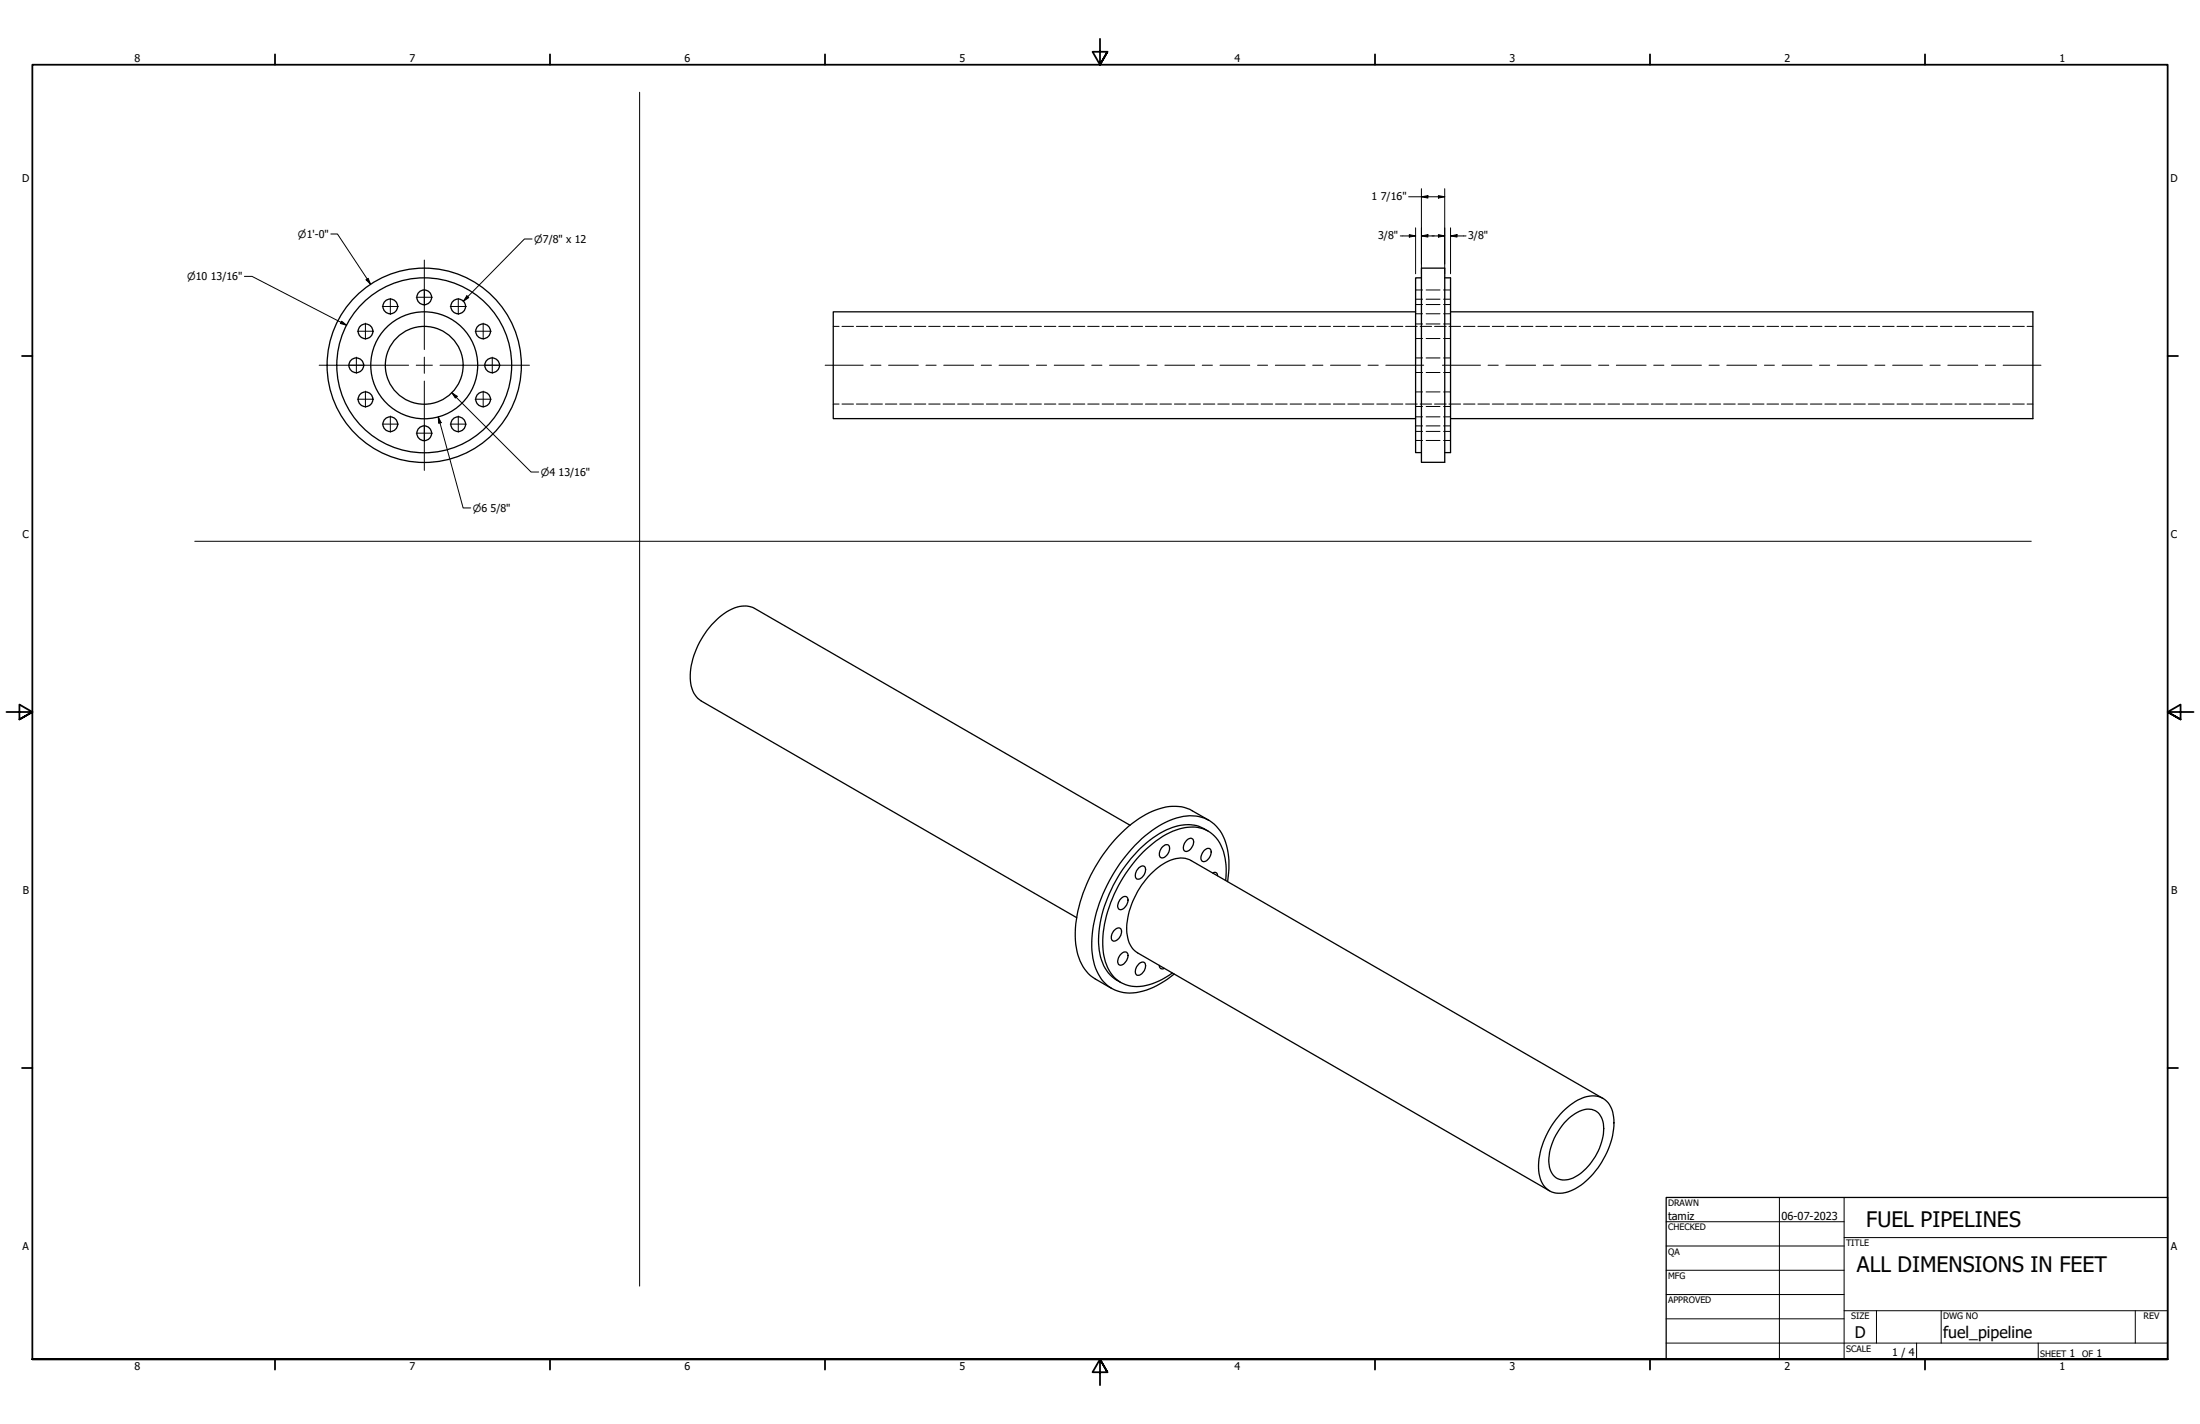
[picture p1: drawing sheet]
<svg xmlns="http://www.w3.org/2000/svg" width="864mm" height="559mm" viewBox="0 0 864 559" stroke-linecap="round" stroke-linejoin="round" font-family="sans-serif">
<!-- layer: Visible (ANSI) -->
<g fill="none" stroke="#000" stroke-width=".51">
<path d="M558 105.2h9.1v76.2h-9.1zM558 109h-2.3v68.6h2.3M567.1 109h2.3v68.6h-2.3M555.7 122.4h-228.6v41.9h228.6M569.4 122.4h228.6v41.9h-228.6M443.6 323.8l-147.4-85a11.3 11.3 0 0 0-12 2 32.2 32.2 0 0 0-13.2 26.3 9.7 9.7 0 0 0 4.3 8l147.4 85M456.2 332.5a1.62 1.62 0 0 1 2.8-.4 3.6 3.6 0 0 1-3.1 4.5 2.69 2.69 0 0 1 .3-4.1zM465.6 329.9a1.65 1.65 0 0 1 2.8-.3 3.7 3.7 0 0 1-3.1 4.5 2.39 2.39 0 0 1 0-3.7zM472.9 333.6a1.41 1.41 0 0 1 1.8-.6 1.41 1.41 0 0 1 .7 1.8 3.2 3.2 0 0 1-3.5 3.1 3.2 3.2 0 0 1 1-4.3zM474.2 326.1a15.7 15.7 0 0 0-16.4-.4 51.9 51.9 0 0 0-24.3 30 32.4 32.4 0 0 0-.2 23.3 13.9 13.9 0 0 0 6.6 6.5M474.5 321.9l-6.4-3.7a18 18 0 0 0-17.1 .8 57 57 0 0 0-25.2 29.8 41.3 41.3 0 0 0-2.7 25.8 15.8 15.8 0 0 0 6.9 9.6l6.4 3.7M440.2 352.4a1.41 1.41 0 0 1 1.9-.6 1.41 1.41 0 0 1 .7 1.8 3.2 3.2 0 0 1-3.5 3.2 3.2 3.2 0 0 1 .9-4.4z"/>
<path d="M447.1 340.5a1.41 1.41 0 0 1 1.8-.6 1.41 1.41 0 0 1 .7 1.8 3.1 3.1 0 0 1-3.4 3.2 3.3 3.3 0 0 1 .9-4.4zM476.1 342.6a1.16 1.16 0 0 1 1.3-.1 1.16 1.16 0 0 1 .6 1.2M481.1 345.5a21.5 21.5 0 0 0-4.4-17.5 13.6 13.6 0 0 0-15.1-2.2 44.3 44.3 0 0 0-20.7 18.6 46.5 46.5 0 0 0-7.6 30.4 13.8 13.8 0 0 0 9.5 11.9 21.7 21.7 0 0 0 17.4-4.9M481.9 345.9a28.3 28.3 0 0 0-2.9-19.8 14.6 14.6 0 0 0-17.2-5.1 45.6 45.6 0 0 0-22.3 18 56.2 56.2 0 0 0-10.9 34.1 17.8 17.8 0 0 0 8.2 14.9 18.4 18.4 0 0 0 17.3-1.2l4.1-2.5 2.7-2.1M437.3 365.1a1.65 1.65 0 0 1 2.8-.3 3.7 3.7 0 0 1-3.1 4.5 2.75 2.75 0 0 1 .3-4.2zM440.2 374.2a1.41 1.41 0 0 1 1.9-.6 1.41 1.41 0 0 1 .7 1.8 3.2 3.2 0 0 1-3.5 3.2 3.2 3.2 0 0 1 .9-4.4zM447.1 378.2a1.41 1.41 0 0 1 1.8-.6 1.41 1.41 0 0 1 .7 1.8 3.1 3.1 0 0 1-3.4 3.2 3.3 3.3 0 0 1 .9-4.4zM455.1 378.8a1.17 1.17 0 0 0 .5 1.3 1.17 1.17 0 0 0 1.4-.1M613.5 436.2a16.3 16.3 0 0 1 13.7-6 8.5 8.5 0 0 1 6.2 8.1 31.9 31.9 0 0 1-12.9 26.8 12 12 0 0 1-12.2 2.3 10.7 10.7 0 0 1-4.4-10.3 33.4 33.4 0 0 1 9.6-20.9zM615.8 438.9a10.3 10.3 0 0 1 9.7-3.3 7.5 7.5 0 0 1 4 8.3 23.7 23.7 0 0 1-12 18.4 6.2 6.2 0 0 1-6.6-.1 6.2 6.2 0 0 1-2.9-5.8 23.7 23.7 0 0 1 7.8-17.5zM629.2 431l-161.6-93.3a11.3 11.3 0 0 0-12 2 32.8 32.8 0 0 0-13.3 26.4 9.9 9.9 0 0 0 4.3 7.9l161.7 93.3"/>
<circle cx="166.5" cy="116.7" r="2.89"/>
<circle cx="143.5" cy="130" r="2.89"/>
<circle cx="153.2" cy="120.2" r="2.89"/>
<circle cx="179.9" cy="120.2" r="2.89"/>
<circle cx="189.6" cy="130" r="2.89"/>
<circle cx="139.9" cy="143.4" r="2.89"/>
<circle cx="143.5" cy="156.7" r="2.89"/>
<circle cx="166.5" cy="143.4" r="21"/>
<circle cx="166.5" cy="143.4" r="15.3"/>
<circle cx="166.5" cy="143.4" r="34.3"/>
<circle cx="166.5" cy="143.4" r="38.1"/>
<circle cx="189.6" cy="156.7" r="2.89"/>
<circle cx="193.2" cy="143.4" r="2.89"/>
<circle cx="153.2" cy="166.5" r="2.89"/>
<circle cx="166.5" cy="170" r="2.89"/>
<circle cx="179.9" cy="166.5" r="2.89"/>
</g>
<!-- layer: Hidden (ANSI) -->
<g fill="none" stroke="#000" stroke-width=".39">
<path d="M555.7 119.5h2.7M555.7 113.8h2.7M555.7 117.4h2.7M559.8 119.5h5.5M559.8 113.8h5.5M559.8 117.4h5.5M566.7 119.5h2.7M566.7 113.8h2.7M566.7 117.4h2.7M327.1 128.1h2.3M330.5 128.1h4.5M336.2 128.1h4.5"/>
<path d="M341.8 128.1h4.6M347.5 128.1h4.5M353.2 128.1h4.6M358.9 128.1h4.5M364.6 128.1h4.5M370.2 128.1h4.6M375.9 128.1h4.5M381.6 128.1h4.5M387.2 128.1h4.6M392.9 128.1h4.5M398.6 128.1h4.5M404.2 128.1h4.6"/>
<path d="M410 128.1h4.5M415.6 128.1h4.5M421.3 128.1h4.5M427 128.1h4.5M432.6 128.1h4.6M438.3 128.1h4.5M444 128.1h4.5M449.6 128.1h4.6M455.3 128.1h4.6M461 128.1h4.5M466.7 128.1h4.5M472.4 128.1h4.5"/>
<path d="M478 128.1h4.5M483.7 128.1h4.6M489.4 128.1h4.5M495 128.1h4.6M500.7 128.1h4.6M506.4 128.1h4.5M512.1 128.1h4.5M517.7 128.1h4.6M523.4 128.1h4.5M529.1 128.1h4.5M534.7 128.1h4.6M540.4 128.1h4.6"/>
<path d="M546.1 128.1h4.6M551.8 128.1h4.5M555.7 123.1h2.7M555.7 132.8h2.7M555.7 127.1h2.7M557.5 128.1h4.5M559.8 123.1h5.5M559.8 132.8h5.5M559.8 127.1h5.5M563.1 128.1h4.6M566.7 123.1h2.7M566.7 132.8h2.7"/>
<path d="M566.7 127.1h2.7M568.8 128.1h4.5M574.5 128.1h4.5M580.1 128.1h4.6M585.8 128.1h4.6M591.5 128.1h4.5M597.2 128.1h4.5M602.9 128.1h4.5M608.5 128.1h4.5M614.2 128.1h4.5M619.9 128.1h4.5M625.5 128.1h4.5"/>
<path d="M631.2 128.1h4.6M636.9 128.1h4.5M642.6 128.1h4.5M648.2 128.1h4.6M653.9 128.1h4.5M659.6 128.1h4.5M665.2 128.1h4.6M670.9 128.1h4.5M676.6 128.1h4.6M682.2 128.1h4.6M688 128.1h4.5M693.6 128.1h4.6"/>
<path d="M699.3 128.1h4.5M705 128.1h4.5M710.6 128.1h4.6M716.3 128.1h4.6M722 128.1h4.5M727.6 128.1h4.6M733.4 128.1h4.5M739 128.1h4.5M744.7 128.1h4.5M750.4 128.1h4.5M756 128.1h4.5M761.7 128.1h4.6"/>
<path d="M767.4 128.1h4.5M773 128.1h4.6M778.7 128.1h4.6M784.4 128.1h4.5M790.1 128.1h4.5M795.7 128.1h2.3M327.1 158.6h2.3M330.5 158.6h4.5M336.2 158.6h4.5M341.8 158.6h4.6M347.5 158.6h4.5M353.2 158.6h4.6"/>
<path d="M358.9 158.6h4.5M364.6 158.6h4.5M370.2 158.6h4.6M375.9 158.6h4.5M381.6 158.6h4.5M387.2 158.6h4.6M392.9 158.6h4.5M398.6 158.6h4.5M404.2 158.6h4.6M410 158.6h4.5M415.6 158.6h4.5M421.3 158.6h4.5"/>
<path d="M427 158.6h4.5M432.6 158.6h4.6M438.3 158.6h4.5M444 158.6h4.5M449.6 158.6h4.6M455.3 158.6h4.6M461 158.6h4.5M466.7 158.6h4.5M472.4 158.6h4.5M478 158.6h4.5M483.7 158.6h4.6M489.4 158.6h4.5"/>
<path d="M495 158.6h4.6M500.7 158.6h4.6M506.4 158.6h4.5M512.1 158.6h4.5M517.7 158.6h4.6M523.4 158.6h4.5M529.1 158.6h4.5M534.7 158.6h4.6M540.4 158.6h4.6M546.1 158.6h4.6M551.8 158.6h4.5M555.7 146.2h2.7"/>
<path d="M555.7 140.5h2.7M555.7 159.5h2.7M555.7 153.8h2.7M557.5 158.6h4.5M559.8 146.2h5.5M559.8 140.5h5.5M559.8 159.5h5.5M559.8 153.8h5.5M563.1 158.6h4.6M566.7 146.2h2.7M566.7 140.5h2.7M566.7 159.5h2.7"/>
<path d="M566.7 153.8h2.7M568.8 158.6h4.5M574.5 158.6h4.5M580.1 158.6h4.6M585.8 158.6h4.6M591.5 158.6h4.5M597.2 158.6h4.5M602.9 158.6h4.5M608.5 158.6h4.5M614.2 158.6h4.5M619.9 158.6h4.5M625.5 158.6h4.5"/>
<path d="M631.2 158.6h4.6M636.9 158.6h4.5M642.6 158.6h4.5M648.2 158.6h4.6M653.9 158.6h4.5M659.6 158.6h4.5M665.2 158.6h4.6M670.9 158.6h4.5M676.6 158.6h4.6M682.2 158.6h4.6M688 158.6h4.5M693.6 158.6h4.6"/>
<path d="M699.3 158.6h4.5M705 158.6h4.5M710.6 158.6h4.6M716.3 158.6h4.6M722 158.6h4.5M727.6 158.6h4.6M733.4 158.6h4.5M739 158.6h4.5M744.7 158.6h4.5M750.4 158.6h4.5M756 158.6h4.5M761.7 158.6h4.6"/>
<path d="M767.4 158.6h4.5M773 158.6h4.6M778.7 158.6h4.6M784.4 158.6h4.5M790.1 158.6h4.5M795.7 158.6h2.3M555.7 169.3h2.7M555.7 163.6h2.7M555.7 172.8h2.7M555.7 167.1h2.7M559.8 169.3h5.5M559.8 163.6h5.5"/>
<path d="M559.8 172.8h5.5M559.8 167.1h5.5M566.7 169.3h2.7M566.7 163.6h2.7M566.7 172.8h2.7M566.7 167.1h2.7"/>
</g>
<!-- layer: Border (ANSI) -->
<g fill="none" stroke="#000" stroke-width=".7">
<path d="M431.8 15.2v10.2l-2.9-5.1h5.8l-2.9 5.1 2.9-5.1M107.9 21.3v4.1M215.9 21.3v4.1M323.8 21.3v4.1M539.8 21.3v4.1M647.7 21.3v4.1M755.6 21.3v4.1M8.6 139.7h4.1M850.9 139.7h4.1M2.5 279.4h10.2l-5.1-2.9v5.8l5.1-2.9-5.1 2.9M861.1 279.4h-10.2l5.1-2.9v5.8l-5.1-2.9 5.1 2.9M8.6 419.1h4.1"/>
<path d="M850.9 419.1h4.1M12.7 533.4v-508h838.2v508h-838.2h838.2M107.9 533.4v4.1M215.9 533.4v4.1M323.8 533.4v4.1M434.7 538.5l-2.9-5.1 2.9 5.1h-5.8l2.9-5.1v10.2M539.8 533.4v4.1M647.7 533.4v4.1M755.6 533.4v4.1"/>
</g>
<!-- layer: Title (ANSI) -->
<g fill="none" stroke="#000" stroke-width=".39">
<path d="M654 479.4h69.9M698.5 469.9v63.5M723.9 469.9v63.5M654 488.9h69.9M654 498.5h69.9M723.9 485.6h127M654 508h69.9M654 517.5h69.9M723.9 514.3h127M736.6 514.3v12.7M762 514.3v12.7M838.2 514.3v12.7"/>
<path d="M654 527h196.9M752.3 527v6.4M800.1 527v6.4"/>
</g>
<path d="M654 469.9h196.9v63.5h-196.9z" fill="none" stroke="#000" stroke-width=".51"/>
<!-- layer: Sketch Geometry (ANSI) -->
<path d="M251.1 36.2v468.5M76.5 212.4h720.9" fill="none" stroke="#000" stroke-width=".39"/>
<!-- layer: Center Mark (ANSI) -->
<g fill="none" stroke="#000" stroke-width=".39">
<path d="M153.2 117.1v6.3M163.4 116.6h6.3M166.6 113.5v6.3M166.6 102v35.2M179.9 117.1v6.3M140.3 130h6.3M143.4 126.8v6.4M150.1 120.3h6.3M176.7 120.3h6.4M186.5 130h6.3M189.7 126.8v6.4M125.3 143.3h35.1"/>
<path d="M136.7 143.3h6.4M139.9 140.1v6.4M140.3 156.7h6.3M143.4 153.5v6.3M163.4 143.3h6.3M166.6 140.1v6.4M166.6 149.5v35.1M172.7 143.3h35.1M186.5 156.7h6.3M189.7 153.5v6.3M190.1 143.3h6.3M193.2 140.1v6.4"/>
<path d="M150.1 166.4h6.3M153.2 163.3v6.3M163.4 170h6.3M166.6 166.8v6.4M176.7 166.4h6.4M179.9 163.3v6.3"/>
</g>
<!-- layer: Centerline (ANSI) -->
<g fill="none" stroke="#000" stroke-width=".39">
<path d="M323.9 143.3h14.9M341.8 143.3h4M348.8 143.3h11.7M363.5 143.3h4M370.5 143.3h11.7M385.2 143.3h4M392.2 143.3h11.7M406.8 143.3h4M413.8 143.3h11.8M428.6 143.3h4M435.5 143.3h11.7M450.3 143.3h3.9"/>
<path d="M457.3 143.3h11.6M471.9 143.3h4M478.9 143.3h11.7M493.6 143.3h4M500.6 143.3h11.7M515.3 143.3h4M522.3 143.3h11.7M537 143.3h4M544 143.3h14.9M566.2 143.3h15M584.1 143.3h4M591.1 143.3h11.7"/>
<path d="M605.8 143.3h4M612.8 143.3h11.7M627.5 143.3h4M634.5 143.3h11.7M649.2 143.3h4M656.1 143.3h11.8M670.9 143.3h4M677.9 143.3h11.6M692.6 143.3h3.9M699.6 143.3h11.7M714.2 143.3h4M721.2 143.3h11.7"/>
<path d="M736 143.3h3.9M742.9 143.3h11.7M757.6 143.3h4M764.6 143.3h11.8M779.3 143.3h4M786.3 143.3h14.9"/>
</g>
<!-- layer: Dimension (ANSI) -->
<g fill="none" stroke="#000" stroke-width=".39">
<path d="M553 77.2h14.1M558 77.2l2.5-.4v.9zM558 74v33.4M564.6 76.8l2.5 .4-2.5 .5zM567.1 74v33.4M129.9 91.8h2.6l13 19.8M208.9 93.8h-3l-24 24.4M549.7 92.6h6M553.2 92.1l2.5 .5-2.5 .4zM555.7 89.4v18M558 92.6l2.5-.5v.9zM558 92.6h9.1"/>
<path d="M564.6 92.1l2.5 .5-2.5 .4zM569.4 92.6l2.5-.5v.9zM569.4 92.6h6.1M569.4 89.4v18M95.9 108.5h3l37.2 19.1M143.7 109.8l.8-.6 1 2.4zM183.3 116.1l.7 .7-2.1 1.4zM134.1 126l2 1.6-2.5-.7zM177.4 154.1l2.1 1.4-.7 .7zM177.4 154.1l31.1 31.1h3M172 163.6l1.2 2.3-1 .2zM172 163.6l9.8 35.7h3"/>
</g>
<path d="M558 77.2l2.5-.4v.9zM564.6 76.8l2.5 .4-2.5 .5zM553.2 92.1l2.5 .5-2.5 .4zM558 92.6l2.5-.5v.9zM564.6 92.1l2.5 .5-2.5 .4zM569.4 92.6l2.5-.5v.9zM143.7 109.8l.8-.6 1 2.4zM183.3 116.1l.7 .7-2.1 1.4zM134.1 126l2 1.6-2.5-.7zM177.4 154.1l2.1 1.4-.7 .7zM172 163.6l1.2 2.3-1 .2z" fill="#000"/>
<g font-size="8.4">
<text x="732.6" y="481.4">FUEL PIPELINES</text>
<text x="728.9" y="499.3">ALL DIMENSIONS IN FEET</text>
</g>
<g font-size="6.3">
<text x="728.1" y="524.9">D</text>
<text x="762.8" y="525">fuel_pipeline</text>
</g>
<g font-size="4.3">
<text x="654.8" y="478.6">tamiz</text>
<text x="699.3" y="478.6">06-07-2023</text>
</g>
<g font-size="4.2">
<text x="52.8" y="24.4">8</text>
<text x="160.8" y="24.4">7</text>
<text x="268.7" y="24.4">6</text>
<text x="376.7" y="24.4">5</text>
<text x="484.6" y="24.4">4</text>
<text x="592.6" y="24.4">3</text>
<text x="700.5" y="24.4">2</text>
<text x="808.5" y="24.4">1</text>
<text x="8.8" y="71.4">D</text>
<text x="852" y="71.4">D</text>
<text x="538.4" y="78.5">1</text>
<text x="542" y="78.5">7/16&quot;</text>
<text x="541" y="93.8">3/8&quot;</text>
<text x="576.3" y="93.8">3/8&quot;</text>
<text x="82.7" y="109.9">13/16&quot;</text>
<text x="219.3" y="186.7">13/16&quot;</text>
<text x="192.6" y="200.8">5/8&quot;</text>
<text x="8.9" y="211.1">C</text>
<text x="852.2" y="211.1">C</text>
<text x="9" y="350.8">B</text>
<text x="852.2" y="350.8">B</text>
<text x="8.9" y="490.5">A</text>
<text x="852.2" y="490.5">A</text>
<text x="742.8" y="532">1 / 4</text>
<text x="812.4" y="532.6">1</text>
<text x="823" y="532.6">1</text>
<text x="52.8" y="537.5">8</text>
<text x="160.8" y="537.5">7</text>
<text x="268.7" y="537.5">6</text>
<text x="376.7" y="537.5">5</text>
<text x="484.6" y="537.5">4</text>
<text x="592.6" y="537.5">3</text>
<text x="700.5" y="537.5">2</text>
<text x="808.5" y="537.5">1</text>
</g>
<g font-size="3.9">
<text x="117" y="93.3">⌀1'-0&quot;</text>
<text x="209.7" y="95.2">⌀7/8&quot; x 12</text>
<text x="73.4" y="109.9">⌀10</text>
<text x="212.3" y="186.7">⌀4</text>
<text x="185.5" y="200.8">⌀6</text>
</g>
<g font-size="3.5">
<text x="654.8" y="473.2">DRAWN</text>
<text x="654.8" y="482.8">CHECKED</text>
<text x="724.7" y="488.9">TITLE</text>
<text x="654.8" y="492.3">QA</text>
<text x="654.8" y="501.8">MFG</text>
<text x="654.8" y="511.4">APPROVED</text>
<text x="726.7" y="517.7">SIZE</text>
<text x="762.8" y="517.7">DWG NO</text>
<text x="841.4" y="517.7">REV</text>
<text x="724.7" y="530.4">SCALE</text>
<text x="800.9" y="532.6">SHEET</text>
<text x="817.4" y="532.6">OF</text>
</g>
</svg>
